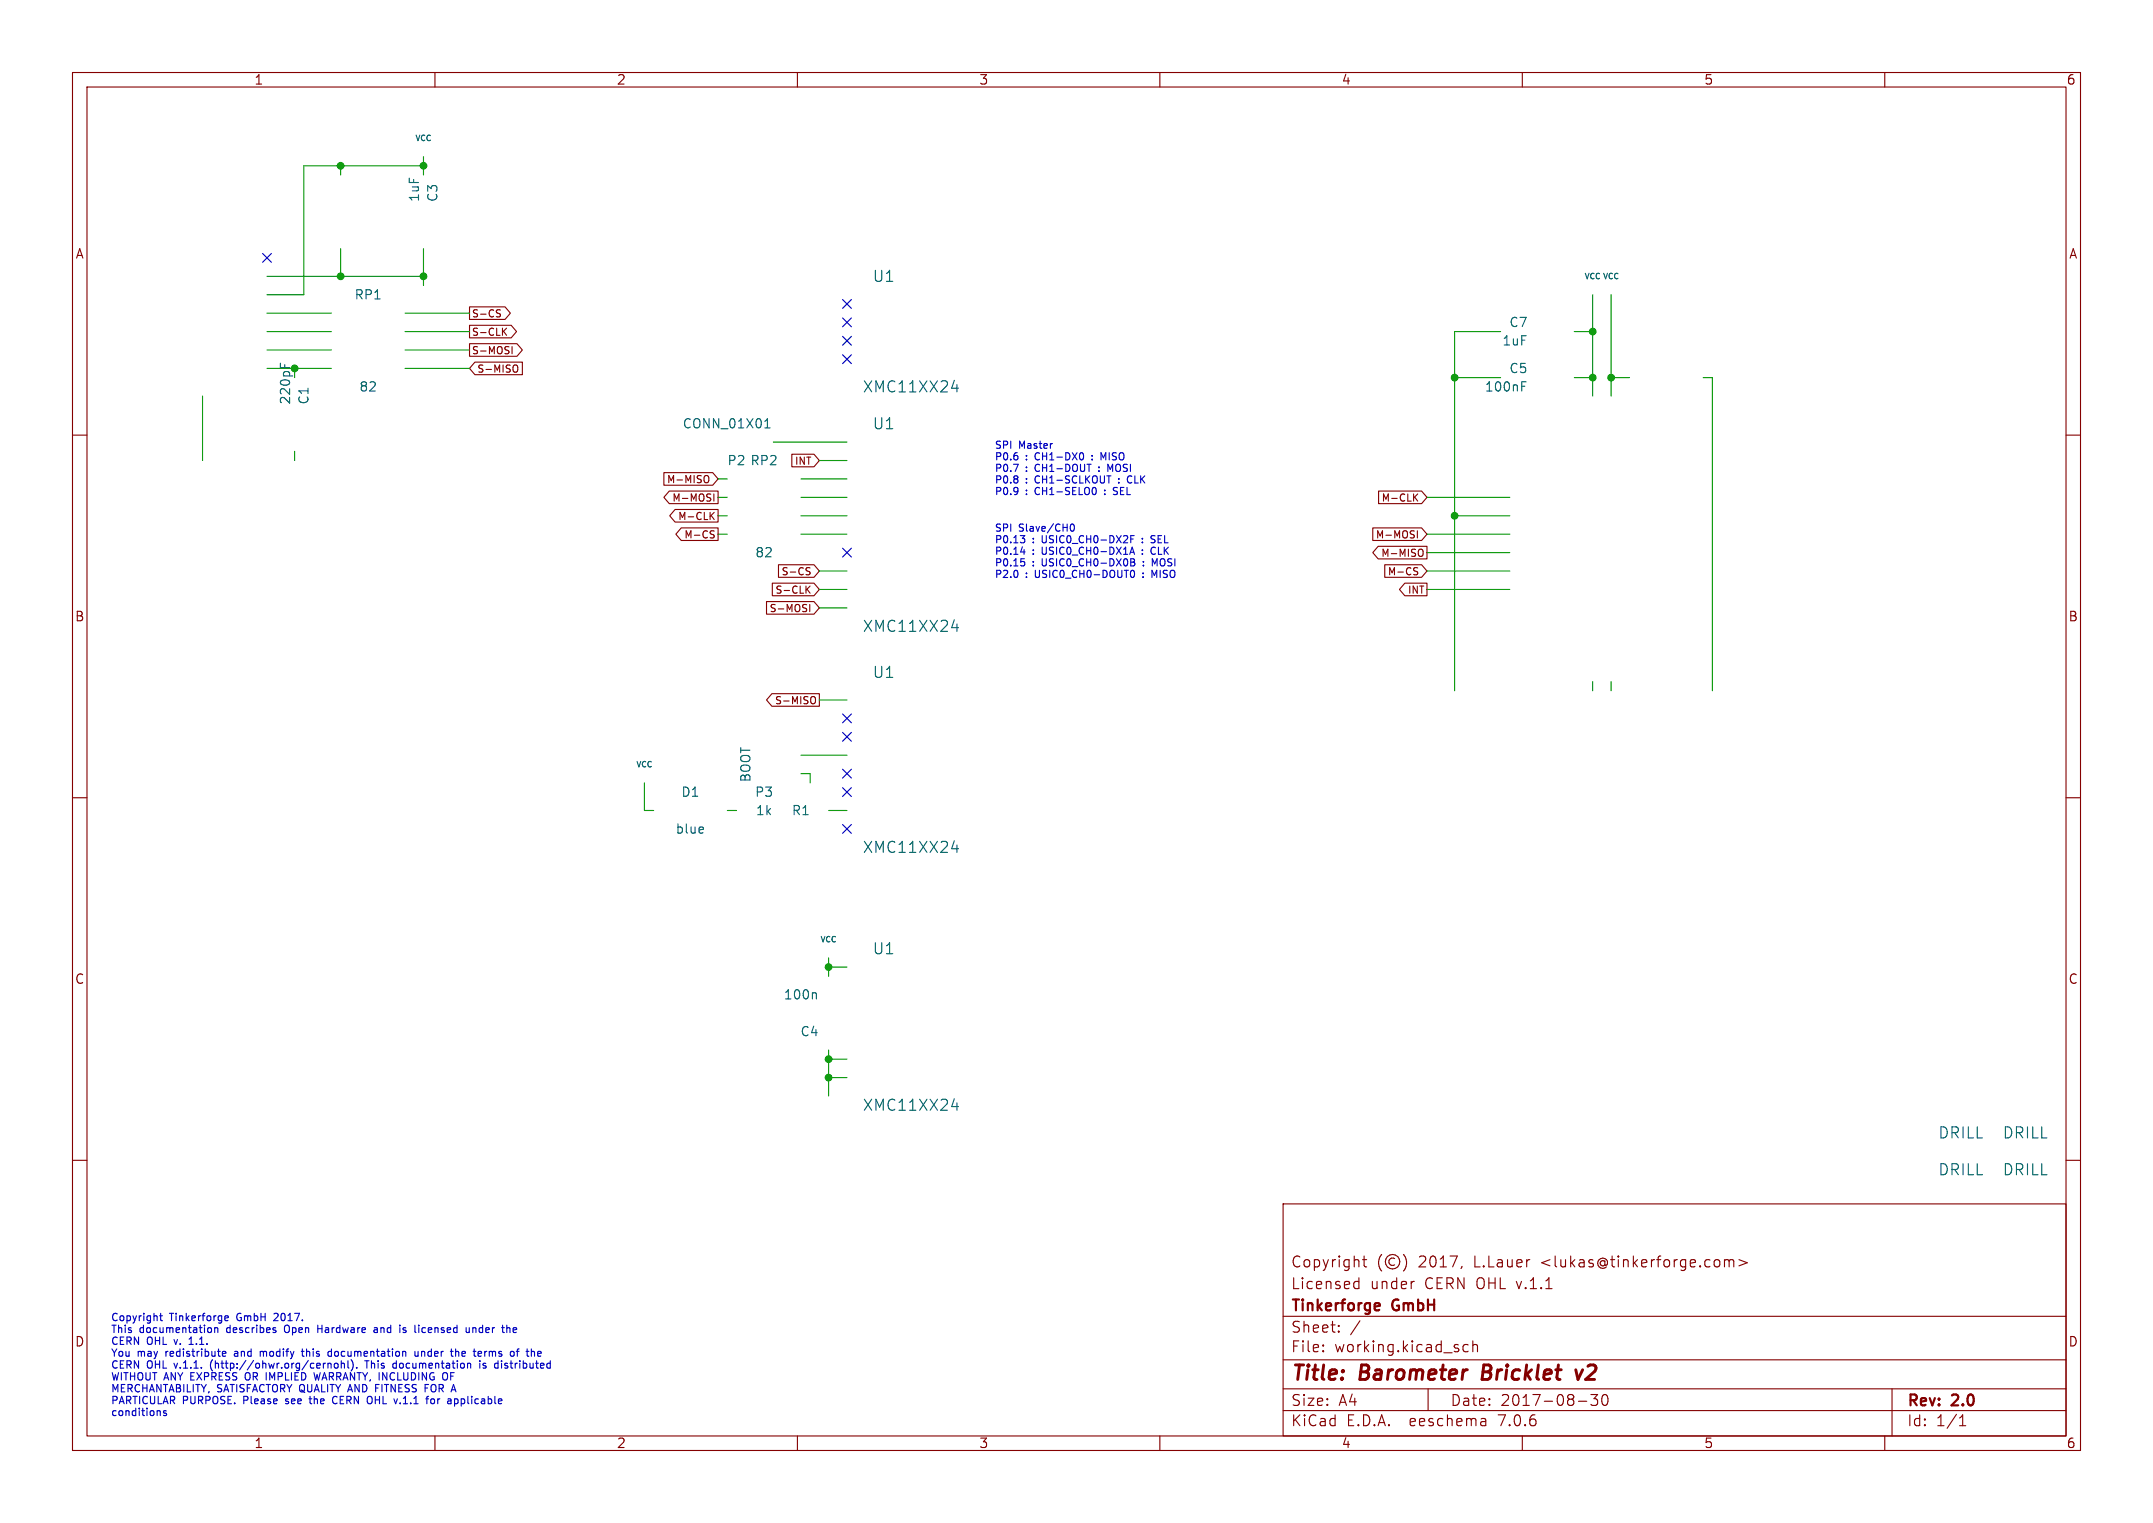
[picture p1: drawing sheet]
<svg xmlns="http://www.w3.org/2000/svg" width="297mm" height="210mm" viewBox="0 0 297 210" stroke-linecap="round" stroke-linejoin="round" font-family="sans-serif">
<g fill="none" stroke="#840000" stroke-width=".15">
<path d="M10 10h277v190h-277zM12 12h273v186h-273zM60 10v2M110 10v2M160 10v2M210 10v2M260 10v2M10 60h2M64.8 44.9h5.7l.8 .8-.8 .9h-5.7zM64.8 47.4h6.5l.8 .9-.8 .8h-6.5zM64.8 42.3h4.9l.7 .9-.7 .8h-4.9zM65.5 49.9h6.6v1.8h-6.6l-.7-.9z"/>
<path d="M68.7 43.2l.2 .1 .1 .2-.2 .2h-.2M68.7 42.7l.3 .1M69.5 45.7l.4 .5M69.9 45.3l-.6 .5M70.6 47.8v1M71 50.3a.33 .33 0 0 1 .4 .4v.3a.33 .33 0 0 1-.4 .3M285 60h2M91.6 65.2h6.7l.8 .8-.8 .9h-6.7zM92.3 67.7h6.8v1.7h-6.8l-.7-.8zM93.1 70.3h6v1.7h-6l-.7-.9zM94 72.8h5.1v1.7h-5.1l-.8-.8zM97.4 65.6a.33 .33 0 0 1 .4 .3v.3a.33 .33 0 0 1-.4 .4"/>
<path d="M98.1 71.1l.4 .5M98.1 73.7l.3 .1 .1 .2-.2 .2h-.2M98.1 73.2h.4M98.5 68.1v1M98.5 70.7l-.5 .5M107.4 77.9h4.9l.7 .8-.7 .9h-4.9zM109.2 62.6h3.1l.7 .9-.7 .9h-3.1zM111.4 78.7l.3 .1 .1 .3-.2 .2h-.3M111.4 78.3h.4M189.4 72.8h6.7l.7 .9-.7 .8h-6.7zM190.1 75.3h6.7v1.8h-6.7l-.7-.9zM190.2 67.7h5.9l.7 .9-.7 .8h-5.9z"/>
<path d="M191 77.9h5.1l.7 .8-.7 .9h-5.1zM195.1 68.5l.5 .6M195.2 78.7l.3 .1 .1 .3-.2 .2h-.3M195.2 78.3h.4M195.5 73.2v1M195.6 68.1l-.6 .6M195.9 75.7a.33 .33 0 0 1 .4 .4v.3a.33 .33 0 0 1-.4 .3M105.7 83h6.6l.7 .8-.7 .9h-6.6zM106.5 95.7h6.5v1.7h-6.5l-.8-.9zM106.5 80.4h5.8l.7 .9-.7 .8h-5.8zM111.3 81.2l.5 .6M111.7 83.4v.9"/>
<path d="M111.8 80.8l-.6 .6M112.1 96.1a.33 .33 0 0 1 .4 .3v.3a.33 .33 0 0 1-.4 .3M193.8 80.4h3v1.7h-3l-.8-.8zM10 110h2M285 110h2M10 160h2M285 160h2M177 166h108v32h-108zM186.9 177.6l.1 .1 .5-.1M186.9 176.8l.1-.1 .5 .1M187.5 176.2v1.5M188 173.7h.5"/>
<path d="M188.2 173.2v1.3v.1l.3 .1M190.6 173a1.72 1.72 0 0 0 0 2.3M192.4 173.6a.52 .52 0 0 0-.8 .4 .52 .52 0 0 0 .8 .4M193.6 173a1.72 1.72 0 0 1 0 2.3M195 176.7h.1M201.7 174.6l-.2 .3M237.9 173.8a.37 .37 0 0 1 .6 .1M237.9 173.7v1M238.5 173.9l.2-.2 .4 .1 .1 .9M238.5 173.9v.8M239.9 173.7l1.1 .4-1.1 .5M60 198v2"/>
<path d="M110 198v2M160 198v2M177 194.5h108M177 191.5h108M177 187.5h108M177 181.5h108M182.5 186.3h.1l-.1 .1M182.5 186.3v.1M182.5 185.5v.1M182.5 185.5h.1l-.1 .1M184.7 183.6v.1M184.7 183.6h-.1l.1 .1"/>
<path d="M184.7 182.8v.1M184.7 182.8h-.1l.1 .1M187.6 182.1l-1.3 2M197 191.5v3M202.5 185.5l-.4-.1-.3 .3v.4l.2 .2 .1 .1 .4-.1M203.2 185.5a.37 .37 0 0 1 .6 .1v.8M203.2 184.9v1.5M204.9 195.7l.1 .9M205 196.5l-.2 .1M205 196h-.2M210 198v2M217.7 193.2h1.2"/>
<path d="M219.5 192.3h.9l-.5 .6a.41 .41 0 0 1 .5 .3v.3l-.2 .2-.5 .1-.2-.1M221.2 192.4a.36 .36 0 0 1 .5 .2 .77 .77 0 0 1-.4 1.2 1 1 0 0 1-.1-1.4zM260 198v2M261 191.5v6.5M270.3 196.6h.9M270.3 195.5l.4-.4v1.5"/>
<circle cx="192.1" cy="174" r="1"/>
</g>
<path d="M204.7 188.2l-.3 2h.8M217.4 188.9l.3 1.3 .6-1.3" fill="none" stroke="#840000" stroke-width=".4"/>
<path d="M190.1 179.7l.2 .1v.2l-.7 .2M190.3 180.6l-.2 .1" fill="none" stroke="#840000" stroke-width=".3"/>
<g fill="none" stroke="#0000c2" stroke-width=".15">
<path d="M139.8 64h.7l-.5 1M140.8 76.1h.6M140.8 77h.5M141.2 74.2l.2 .2v.3l-.2 .1M141.2 77.4l.2 .2v.2l-.2 .2M141.3 75.8v.6M141.4 73.9l-.4 .3M147.7 72.4l.2-.1a.53 .53 0 0 1 .3 .5 .53 .53 0 0 1-.3 .5l-.2-.1-.1-.3zM149.3 62.5l.2 .3-.2 .6M150.7 63.3v.1M150.7 62.8v.1M151.1 67.3l.1 .3-.1 .6"/>
<path d="M151.6 64.9v.1M151.6 64.4v.1M152.2 63.1l-.3-.7v1M152.4 67.6v.1M152.4 68.1v.1M152.7 65.6h.6M153.2 64.7l-.4-.7v1M153.6 68.2h.4M154 67.2h-.2l-.2 .2 .1 .2 .3 .1M154.3 66.5v.1M154.3 66v.1M155.8 76.4l.4-.9 .3 .9"/>
<path d="M155.8 65.6a.53 .53 0 0 0-.3 .5 .53 .53 0 0 0 .3 .5M155.9 76.2h.5M156 74.3h.3M156 77l.5 .1v.2l-.2 .2M156 77.5h.3M156.1 78.7l.1-.1a.53 .53 0 0 1 .3 .5 .53 .53 0 0 1-.3 .5h-.1M156.3 77.5l.3 .2-.1 .2-.5 .1M156.5 73.9h-.5v.9M157.6 74.8h.1M157.6 74.2v.1M157.6 75.8v.1M157.6 76.3v.1"/>
<path d="M157.7 79.5v.1M157.7 79v.1M157.7 77.9v.1M157.7 77.4v.1M158.8 74.8h.3M159.1 75.5a.53 .53 0 0 0-.3 .4 .53 .53 0 0 0 .3 .5M159.2 73.9h-.2l-.2 .1 .1 .3 .2 .1M159.2 79.3l-.3-.7v1M159.3 77.8l-.3-.8v1M22 194.5l.1 .2v.5M22 181.4h.4M22.2 181.1v.9l.2 .1"/>
<path d="M22.9 194.6l-.2-.1-.2 .2 .1 .1 .3 .1v.2h-.4M26.1 185.4h.6M26.3 184.5l-.2 .2M28.8 183.1h.3l.1 .2-.1 .4h-.3M29.1 187.9v.7M29.6 183.2l.2-.1h.2v.6M29.6 183.1v.6M30.7 186.7l.5-.1-.1-.2-.3-.1-.1 .2v.5h.4M31 181.6l.2-.2h.2l.1 .2v.1l-.5 .1M31 182l.2 .1h.3M32.4 186.7v.3M33.9 189.4v.7"/>
<path d="M35.9 186.3v.7M36.2 186.3l-.3 .1M37.8 181.1v.1M37.9 183.4l.2 .2-.2 .1M37.9 183.1h.1M38.3 181.5l-.6 .6h.7M39.3 182.9v.7M39.4 193.5l.1 .1M39.4 192.9v.3M41.6 186.3h.3M41.7 186v.9l.2 .1M42.6 192.9h.4"/>
<path d="M42.8 192.5v.9l.2 .2M43.3 189.3l.2 1 .2-.7 .2 .7M43.8 182.7v1M43.8 183.2h.6M45.2 186.8l.2 .2h.3M45.2 188v.7M45.2 188.1l.2-.1h.2l.1 .7M45.7 186.4l-.3-.1-.2 .2M45.7 186v1M46.1 192.6a.5 .5 0 0 0-.2 .6 .5 .5 0 0 0 .5 .3M46.2 188h.2l.2 .2v.3l-.2 .2-.2-.1-.1-.1zM47.1 188.1l.1-.1h.3v.7"/>
<path d="M47.1 187.6v1.1M48 187.6v.9l.1 .2M48.5 187.5a1.19 1.19 0 0 1 0 1.5M49.2 188.6v.1M50.6 187.6v1.1M51.2 192.6a.72 .72 0 0 1 0 .9M51.6 183.1h.4l.1 .6M51.8 191.4h.4M52.1 183.3l-.4 .1-.1 .1 .1 .2h.4M54.2 188.6l.2 .1 .3-.1M54.7 188h-.3l-.2 .1M54.7 187.6v1.1"/>
<path d="M55.6 183.7h.4M56 183.1h-.3l-.1 .1v.2l.4 .1M57.2 186.3l.1 .7h.2l.2-.1M57.7 186.3v.7M57.8 182.7v.1M58.2 186.3v.7M58.3 183.1l-.1 .2 .1 .4M58.3 186.3l-.1 .1M58.6 191.4h.4M59.5 192.9h.3l.1 .2v.3l-.1 .2-.3-.1-.1-.1zM61.6 189.3a.72 .72 0 0 1 0 .9M62.7 192.9h.3l.2 .2-.1 .4h-.4"/>
<path d="M62.9 186.4l.1-.1 .2 .1 .1 .6M62.9 186v1M64.3 183.1l.1 .6h.2h.1M64.7 183.1v.6M64.8 188l.1 .1v.6M65.2 183.1v.6M65.6 183.1h-.2l-.2 .1M66.2 187.6v.1M66.2 188v.7M66.3 186.3l.1 .3-.5 .1M66.4 187h-.1M66.6 188.6h.4"/>
<path d="M66.9 186.3v.7M66.9 186.4v.1M67 188h-.2l-.2 .1 .1 .2 .3 .1M69.2 187.6v.1M69.2 188v.7M70.1 183.1l.2 .1v.5M70.8 183.1v.6M71.2 186.3h.4M71.3 183.3l-.5 .1M71.6 186l-.2 .1v.9M74.2 187h.4M74.2 186.4l.3-.1 .2 .3-.5 .1"/>
</g>
<g fill="none" stroke="#009600" stroke-width=".15">
<path d="M36.8 38.1h21.6M47 22.9v1.2M47 34.3v3.8M58.4 21.6v2.5M58.4 34.3v5.1M58.4 22.9h-16.5v17.7h-5.1M27.9 54.6v8.9M36.8 45.7h8.9M36.8 50.8h8.9M36.8 43.2h8.9M36.8 48.3h8.9M55.9 45.7h8.9"/>
<path d="M55.9 50.8h8.9M55.9 43.2h8.9M55.9 48.3h8.9M200.7 52.1h6.3M207 45.7h-6.3v49.6M217.2 52.1h2.5M217.2 45.7h2.5M219.7 40.6v14M222.2 52.1h2.6M222.2 40.6v14M234.9 52.1h1.3v43.2M40.6 62.2v1.3"/>
<path d="M99.1 68.6h1.2M99.1 71.1h1.2M99.1 73.7h1.2M99.1 66h1.2M106.7 61h10.1M110.5 68.6h6.3M110.5 71.1h6.3M110.5 73.7h6.3M110.5 66h6.3M113 78.7h3.8M113 63.5h3.8M196.8 76.2h11.5"/>
<path d="M196.8 78.7h11.5M196.8 68.6h11.5M196.8 73.7h11.5M200.7 71.1h7.6M113 81.3h3.8M113 83.8h3.8M113 96.5h3.8M196.8 81.3h11.5M219.7 94v1.3M222.2 94v1.3M88.9 108v3.8h1.3M100.3 111.8h1.3"/>
<path d="M110.5 106.7h1.3v1.3M110.5 104.1h6.3M114.3 111.8h2.5M114.3 132.1v2.5M114.3 133.4h2.5M114.3 144.8v6.3M114.3 146.1h2.5M114.3 148.6h2.5"/>
</g>
<g fill="none" stroke="#000084" stroke-width=".15">
<path d="M36.2 35l1.2 1.2M37.4 35l-1.2 1.2M116.2 46.4l1.2 1.2M116.2 41.3l1.2 1.2M116.2 43.8l1.2 1.3M116.2 48.9l1.2 1.2M117.4 46.4l-1.2 1.2M117.4 41.3l-1.2 1.2M117.4 43.8l-1.2 1.3M117.4 48.9l-1.2 1.2M116.2 75.6l1.2 1.2M117.4 75.6l-1.2 1.2"/>
<path d="M116.2 98.5l1.2 1.2M117.4 98.5l-1.2 1.2M116.2 113.7l1.2 1.2M116.2 108.6l1.2 1.2M116.2 106.1l1.2 1.2M116.2 101l1.2 1.2M117.4 113.7l-1.2 1.2M117.4 108.6l-1.2 1.2M117.4 106.1l-1.2 1.2M117.4 101l-1.2 1.2"/>
</g>
<g fill="none" stroke="#006464" stroke-width=".15">
<path d="M38.7 50.1v.6M39.3 50.3v.4M105.5 59h.7M105.6 58l.3-.3v1.3M131.3 53.5h.9M132 53v1M209.9 53.3h.4M209.9 52.6h.6M131.3 86.5h.9M132 86v1.1M97 114.1v.2l-.6 .2M131.3 117h.9"/>
<path d="M132 116.5v1M112.4 136.9l.2 .2v.6M131.3 152.6h.9M132 152.1v1"/>
</g>
<g fill="#009600" stroke="#009600" stroke-width=".15">
<circle cx="114.3" cy="148.6" r=".46"/>
<circle cx="114.3" cy="146.1" r=".46"/>
<circle cx="200.7" cy="71.1" r=".46"/>
<circle cx="58.4" cy="22.9" r=".46"/>
<circle cx="58.4" cy="38.1" r=".46"/>
<circle cx="47" cy="38.1" r=".46"/>
<circle cx="47" cy="22.9" r=".46"/>
<circle cx="222.2" cy="52.1" r=".46"/>
<circle cx="219.7" cy="45.7" r=".46"/>
<circle cx="219.7" cy="52.1" r=".46"/>
<circle cx="200.7" cy="52.1" r=".46"/>
<circle cx="114.3" cy="133.4" r=".46"/>
</g>
<g font-size="2.8" fill="#840000">
<text x="178" y="190.9">Title:</text>
<text x="187.7" y="190.9">Barometer</text>
<text x="205.3" y="190.9">Bricklet</text>
<text x="219.1" y="190.9">v2</text>
</g>
<g font-size="2.1" fill="#006464">
<text x="120.3" y="39.1">U1</text>
<text x="118.9" y="54.3">XMC11XX24</text>
<text x="120.3" y="59.4">U1</text>
<text x="118.9" y="87.4">XMC11XX24</text>
<text x="120.3" y="93.7">U1</text>
<text x="118.9" y="117.8">XMC11XX24</text>
<text x="120.3" y="131.8">U1</text>
<text x="118.9" y="153.4">XMC11XX24</text>
<text x="267.3" y="157.2">DRILL</text>
<text x="276.2" y="157.2">DRILL</text>
<text x="267.3" y="162.3">DRILL</text>
<text x="276.2" y="162.3">DRILL</text>
</g>
<g font-size="2.1" fill="#840000">
<text x="178" y="178">Licensed</text>
<text x="178" y="175">Copyright</text>
<text x="189" y="178">under</text>
<text x="195.7" y="175">2017,</text>
<text x="196.6" y="178">CERN OHL v.1.1</text>
<text x="203.5" y="175">L.Lauer</text>
<text x="212.8" y="175">&lt;lukas@tinkerforge.com&gt;</text>
<text x="178" y="184">Sheet:</text>
<text x="178" y="181.2">Tinkerforge</text>
<text x="192.2" y="181.2">GmbH</text>
<text x="178" y="186.7">File:</text>
<text x="184.1" y="186.7">working.kicad_sch</text>
<text x="178" y="196.9">KiCad</text>
<text x="178" y="194.1">Size:</text>
<text x="184.7" y="194.1">A4</text>
<text x="185.7" y="196.9">E.D.A.</text>
<text x="194.6" y="196.9">eeschema</text>
<text x="200" y="194.1">Date:</text>
<text x="207" y="196.9">7.0.6</text>
<text x="207" y="194.1">2017-08-30</text>
<text x="263" y="194.3">Rev:</text>
<text x="263" y="196.9">Id:</text>
<text x="267.1" y="196.9">1/1</text>
<text x="269.4" y="194.3">2.0</text>
</g>
<g font-size="1.8" fill="#840000">
<text x="35" y="11.9">1</text>
<text x="85" y="11.9">2</text>
<text x="135" y="11.9">3</text>
<text x="185" y="11.9">4</text>
<text x="235" y="11.9">5</text>
<text x="285" y="11.9">6</text>
<text x="10.3" y="35.9">A</text>
<text x="285.3" y="35.9">A</text>
<text x="10.3" y="85.9">B</text>
<text x="285.3" y="85.9">B</text>
<text x="10.3" y="135.9">C</text>
<text x="285.3" y="135.9">C</text>
<text x="10.3" y="185.9">D</text>
<text x="285.3" y="185.9">D</text>
<text x="35" y="199.9">1</text>
<text x="85" y="199.9">2</text>
<text x="135" y="199.9">3</text>
<text x="185" y="199.9">4</text>
<text x="235" y="199.9">5</text>
<text x="285" y="199.9">6</text>
</g>
<g font-size="1.8" fill="#006464">
<text x="58" y="27.9" transform="rotate(-90 58 27.9)">1uF</text>
<text x="60.6" y="27.9" transform="rotate(-90 60.6 27.9)">C3</text>
<text x="48.8" y="41.5">RP1</text>
<text x="207.2" y="47.9">1uF</text>
<text x="208.1" y="45.3">C7</text>
<text x="208.1" y="51.7">C5</text>
<text x="42.8" y="55.9" transform="rotate(-90 42.8 55.9)">C1</text>
<text x="49.5" y="54.2">82</text>
<text x="94.1" y="59.3">CONN_01X01</text>
<text x="204.7" y="54.2">100nF</text>
<text x="100.3" y="64.4">P2 RP2</text>
<text x="104.1" y="77.1">82</text>
<text x="103.7" y="108" transform="rotate(-90 103.7 108)">BOOT</text>
<text x="93.9" y="110.1">D1</text>
<text x="104.1" y="110.1">P3</text>
<text x="104.2" y="112.6">1k</text>
<text x="109.1" y="112.6">R1</text>
<text x="93.1" y="115.2">blue</text>
<text x="108" y="138">100n</text>
<text x="110.3" y="143.1">C4</text>
</g>
<text font-size="1.8" fill="#009600" x="40.2" y="55.9" transform="rotate(-90 40.2 55.9)">220pF</text>
<g font-size="1.4" fill="#840000">
<text x="65" y="46.5">S-CLK</text>
<text x="65" y="44">S-CS</text>
<text x="65" y="49.1">S-MOSI</text>
<text x="65.8" y="51.6">S-MISO</text>
<text x="109.5" y="64.3">INT</text>
<text x="91.9" y="66.8">M-MISO</text>
<text x="92.6" y="69.4">M-MOSI</text>
<text x="93.4" y="71.9">M-CLK</text>
<text x="190.5" y="69.4">M-CLK</text>
<text x="94.3" y="74.5">M-CS</text>
<text x="189.7" y="74.5">M-MOSI</text>
<text x="190.4" y="77">M-MISO</text>
<text x="106.8" y="82.1">S-CLK</text>
<text x="107.7" y="79.5">S-CS</text>
<text x="191.3" y="79.5">M-CS</text>
<text x="194.1" y="82.1">INT</text>
<text x="106" y="84.6">S-MOSI</text>
<text x="106.8" y="97.3">S-MISO</text>
</g>
<g font-size="1.4" fill="#0000c2">
<text x="137.2" y="62">SPI</text>
<text x="137.2" y="63.5">P0.6</text>
<text x="137.2" y="65.1">P0.7</text>
<text x="140.6" y="62">Master</text>
<text x="141.5" y="63.5">:</text>
<text x="141.5" y="65.1">:</text>
<text x="143" y="63.5">CH1-DX0</text>
<text x="143" y="65.1">CH1-DOUT</text>
<text x="152.6" y="63.5">MISO</text>
<text x="153.5" y="65.1">MOSI</text>
<text x="137.2" y="66.7">P0.8</text>
<text x="137.2" y="68.3">P0.9</text>
<text x="141.5" y="66.7">:</text>
<text x="141.5" y="68.3">:</text>
<text x="143" y="66.7">CH1-SCLKOUT</text>
<text x="143" y="68.3">CH1-SELO0</text>
<text x="154.3" y="68.3">SEL</text>
<text x="156.3" y="66.7">CLK</text>
<text x="137.2" y="73.4">SPI</text>
<text x="137.2" y="75">P0.13</text>
<text x="137.2" y="76.6">P0.14</text>
<text x="140.6" y="73.4">Slave/CH0</text>
<text x="142.5" y="75">:</text>
<text x="142.5" y="76.6">:</text>
<text x="144" y="75">USIC0_CH0-DX2F</text>
<text x="144" y="76.6">USIC0_CH0-DX1A</text>
<text x="159.5" y="75">SEL</text>
<text x="159.5" y="76.6">CLK</text>
<text x="137.2" y="78.2">P0.15</text>
<text x="137.2" y="79.8">P2.0</text>
<text x="141.5" y="79.8">:</text>
<text x="142.5" y="78.2">:</text>
<text x="143" y="79.8">USIC0_CH0-DOUT0</text>
<text x="144" y="78.2">USIC0_CH0-DX0B</text>
<text x="159.6" y="79.8">MISO</text>
<text x="159.7" y="78.2">MOSI</text>
<text x="15.2" y="182.2">Copyright</text>
<text x="15.2" y="183.9">This</text>
<text x="15.2" y="185.5">CERN</text>
<text x="19.3" y="183.9">documentation</text>
<text x="20.3" y="185.5">OHL</text>
<text x="23.4" y="182.2">Tinkerforge</text>
<text x="24.3" y="185.5">v.</text>
<text x="26.5" y="185.5">1.1.</text>
<text x="31.5" y="183.9">describes</text>
<text x="32.9" y="182.2">GmbH</text>
<text x="38.3" y="182.2">2017.</text>
<text x="39.7" y="183.9">Open</text>
<text x="44.5" y="183.9">Hardware</text>
<text x="52.6" y="183.9">and</text>
<text x="56.3" y="183.9">is</text>
<text x="58.7" y="183.9">licensed</text>
<text x="66" y="183.9">under</text>
<text x="71.3" y="183.9">the</text>
<text x="15.2" y="187.2">You</text>
<text x="15.2" y="188.8">CERN</text>
<text x="15.2" y="190.4">WITHOUT ANY EXPRESS</text>
<text x="19" y="187.2">may</text>
<text x="20.3" y="188.8">OHL</text>
<text x="23.1" y="187.2">redistribute</text>
<text x="24.3" y="188.8">v.1.1.</text>
<text x="29.5" y="188.8">(http://ohwr.org/cernohl).</text>
<text x="32.8" y="187.2">and</text>
<text x="34.3" y="190.4">OR IMPLIED</text>
<text x="36.6" y="187.2">modify</text>
<text x="42.6" y="187.2">this</text>
<text x="44.3" y="190.4">WARRANTY, INCLUDING</text>
<text x="46.5" y="187.2">documentation</text>
<text x="51.1" y="188.8">This</text>
<text x="55.2" y="188.8">documentation</text>
<text x="58.7" y="187.2">under</text>
<text x="62.5" y="190.4">OF</text>
<text x="64" y="187.2">the</text>
<text x="67.4" y="187.2">terms</text>
<text x="67.4" y="188.8">is</text>
<text x="69.7" y="188.8">distributed</text>
<text x="72.6" y="187.2">of</text>
<text x="15.2" y="192.1">MERCHANTABILITY,</text>
<text x="15.2" y="193.7">PARTICULAR</text>
<text x="15.2" y="195.3">conditions</text>
<text x="25.2" y="193.7">PURPOSE.</text>
<text x="30" y="192.1">SATISFACTORY QUALITY AND</text>
<text x="33.8" y="193.7">Please</text>
<text x="39.9" y="193.7">see</text>
<text x="43.4" y="193.7">the</text>
<text x="46.8" y="193.7">CERN</text>
<text x="51.9" y="193.7">OHL</text>
<text x="52.5" y="192.1">FITNESS</text>
<text x="55.9" y="193.7">v.1.1</text>
<text x="59.6" y="192.1">FOR</text>
<text x="60.6" y="193.7">for</text>
<text x="63.7" y="193.7">applicable</text>
</g>
<g font-size="1.1" fill="#006464">
<text x="57.2" y="19.7">VCC</text>
<text x="218.5" y="38.7">VCC VCC</text>
<text x="87.7" y="106">VCC</text>
<text x="113.1" y="130.1">VCC</text>
</g>
</svg>
